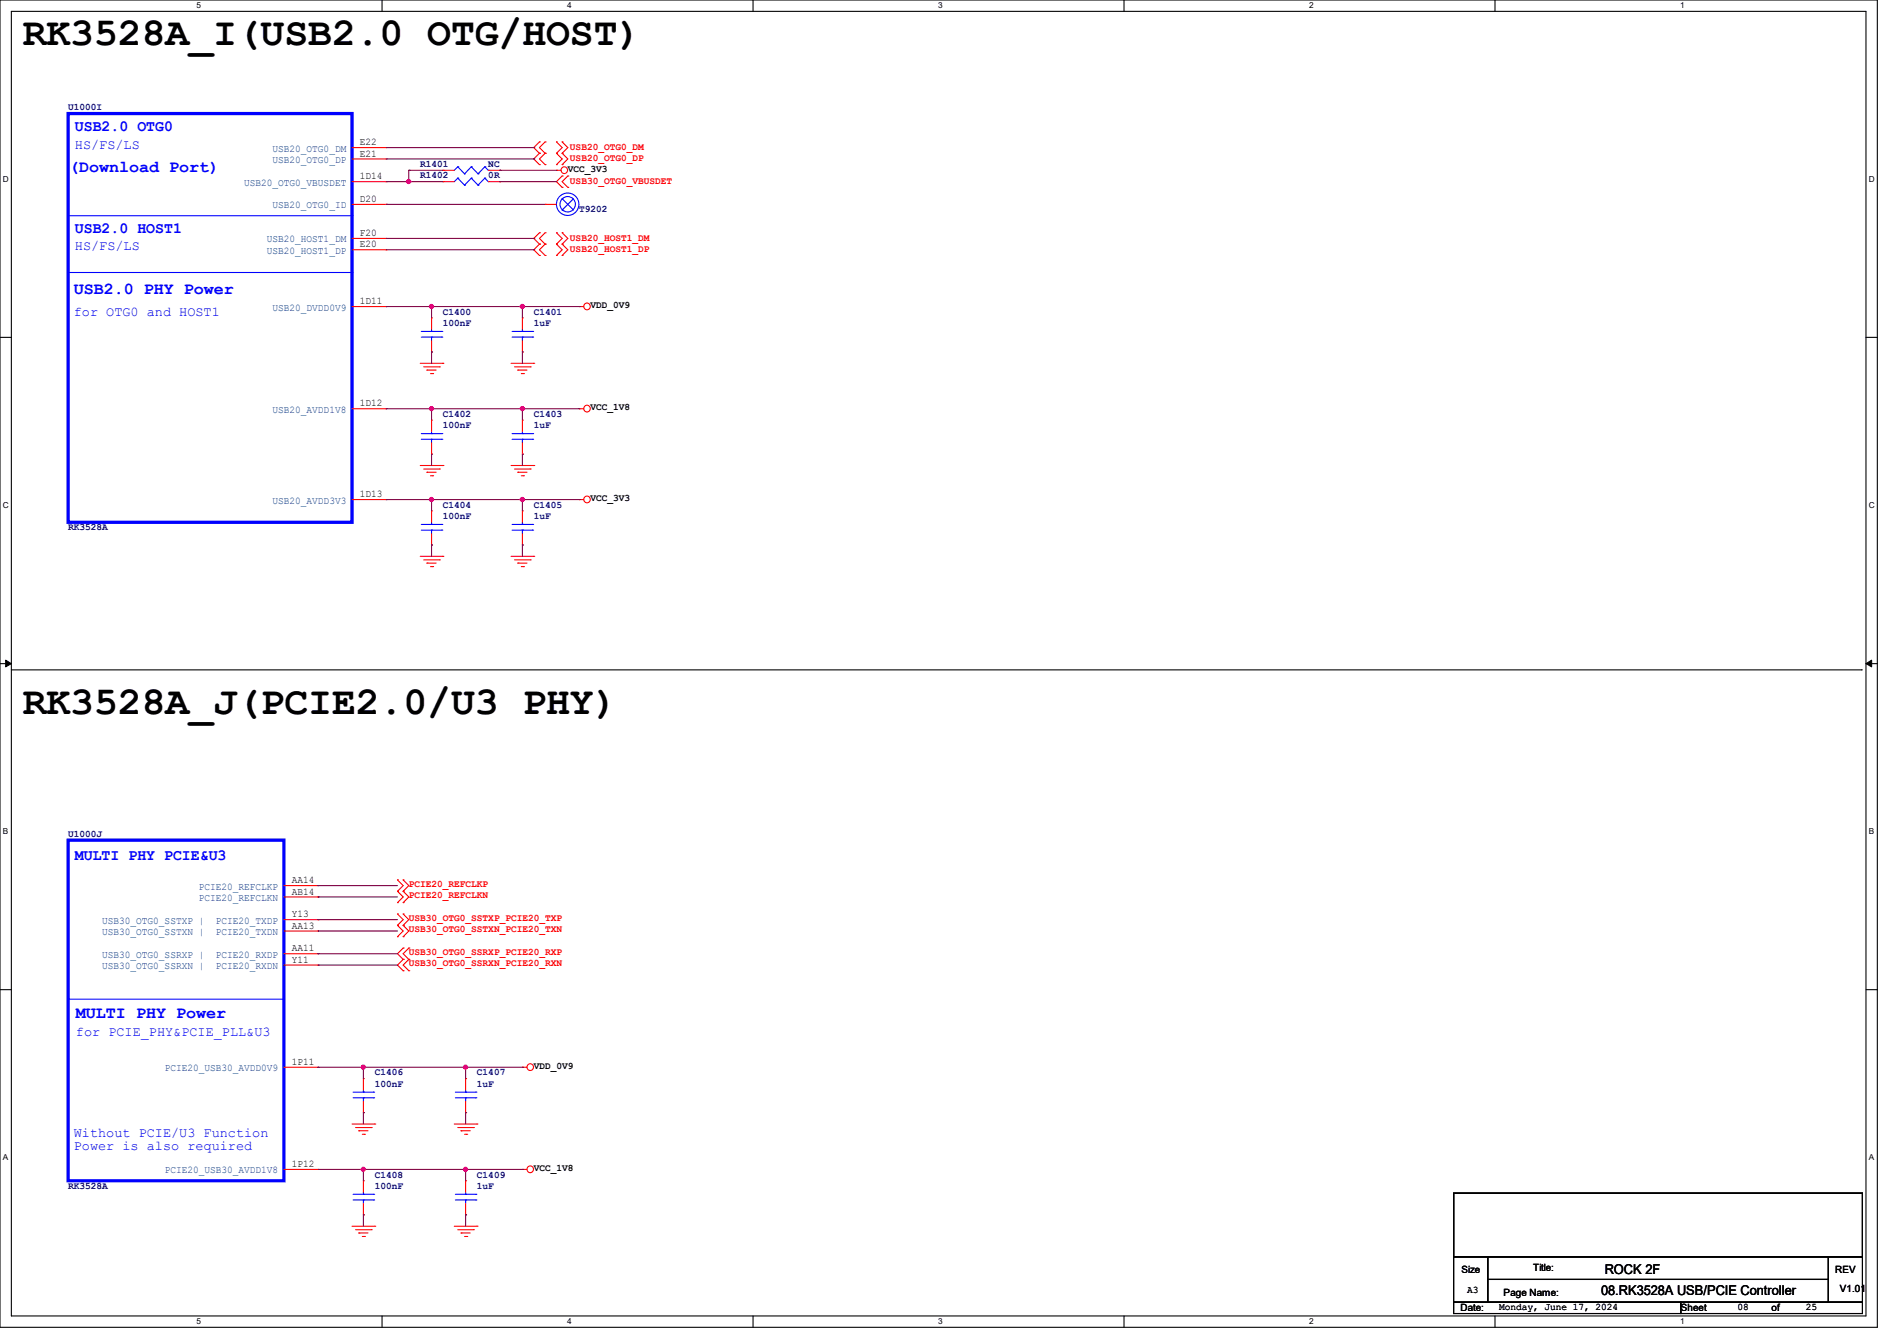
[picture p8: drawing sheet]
<svg xmlns="http://www.w3.org/2000/svg" width="297mm" height="210mm" viewBox="0 0 297 210" stroke-linecap="round" stroke-linejoin="round" font-family="sans-serif">
<g fill="none" stroke="#000" stroke-width=".17">
<path d="M0 0h293.9v207.9h-293.9zM1.8 1.8h290.3v204.3h-290.3zM59.8 0v1.8M117.9 0v1.8M176 0v1.8M234.1 0v1.8M0 52.8h1.8M292.1 52.8h1.8M0 103.9h1.8M1.8 104.9h289.6M291.4 104.9h.1M292.1 103.9h1.8"/>
<path d="M0 155h1.8M292.1 155h1.8M227.6 186.9h64v9.9h-64zM227.6 196.8h5.3v7.1h-5.3zM232.9 196.8h53.4v3.6h-53.4zM286.3 196.8h5.3v7.1h-5.3zM59.8 206.1v1.8M117.9 206.1v1.8M176 206.1v1.8M227.6 203.9h35.5v1.8h-35.5zM232.9 200.4h53.4v3.5h-53.4zM234.1 206.1v1.8"/>
<path d="M263.1 203.9h28.5v1.8h-28.5z"/>
</g>
<path d="M.9 103.4l.9 .5-.9 .5zM292.1 103.9l.9-.5v1z" fill="#000"/>
<path d="M.9 103.4l.9 .5-.9 .5zM292.1 103.9l.9-.5v1z" fill="none" stroke="#000" stroke-width=".16"/>
<g fill="none" stroke="#f00" stroke-width=".17">
<path d="M55.1 23.1h5.4M55.1 24.9h5.4M55.1 28.4h5.4M55.1 37.3h5.4M55.1 39.1h5.4M55.1 32h5.4M60.5 23.1h.1M60.5 24.9h.1M60.5 28.4h.1M60.5 37.3h.1M60.5 39.1h.1M60.5 32h.1"/>
<path d="M69.3 26.7h.1M69.3 28.4h.1M69.3 26.7h1.8M69.3 28.4h1.8M76.5 26.7h1.7M76.5 28.4h1.7M78.2 26.7h.1M78.2 28.4h.1M84.5 22.2h.1M84.5 24h.1M84.5 25.8h.1M84.5 36.5h.1"/>
<path d="M84.5 38.2h.1M84.5 22.2l-.9 .9 .9 .9M84.5 24l-.9 .9 .9 .9M84.5 36.5l-.9 .8 .9 .9M84.5 38.2l-.9 .9 .9 .9M85.3 24h.1M85.3 22.2h.1M85.3 25.8h.1M85.3 38.2h.1M85.3 36.5h.1M85.3 32h.1M85.3 22.2l-.8 .9 .8 .9"/>
<path d="M85.3 24l-.8 .9 .8 .9M85.3 36.5l-.8 .8 .8 .9M85.3 38.2l-.8 .9 .8 .9M85.3 32h1.8M87.1 26.7h.1M87.1 24h.1M87.1 22.2h.1M87.1 25.8h.1M87.1 38.2h.1M87.1 36.5h.1M87.1 26.7h.7M87.1 22.2l.9 .9-.9 .9"/>
<path d="M87.1 24l.9 .9-.9 .9M87.1 36.5l.9 .8-.9 .9M87.1 38.2l.9 .9-.9 .9M88 24h.1M88 22.2h.1M88 25.8h.1M88 38.2h.1M88 36.5h.1M88 27.6h.1M88 29.3h.1M88 22.2l.9 .9-.9 .9M88 27.6l-.9 .8 .9 .9"/>
<path d="M88 24l.9 .9-.9 .9M88 36.5l.9 .8-.9 .9M88 38.2l.9 .9-.9 .9M88.9 29.3h.1M88.9 27.6h.1M88.9 27.6l-.9 .8 .9 .9M55.1 48h5.4M60.5 48h.1M65.8 56.9h3.5M66.3 57.4h2.5M66.8 58h.1M66.8 58h1.5"/>
<path d="M67.4 58.5h.3M67.6 49.8h.1M67.6 55.1h.1M67.6 49.8v1.8M67.6 53.3v1.8M67.7 58.5h.1M68.8 57.4h.1M69.3 56.9h.1M80 56.9h3.6M80.6 57.4h2.4M81.1 58h.1M81.1 58h1.4"/>
<path d="M81.6 58.5h.4M81.8 49.8h.1M81.8 55.1h.1M81.8 49.8v1.8M81.8 53.3v1.8M82 58.5h.1M83 57.4h.1M83.6 56.9h.1M84.5 40h.1M85.3 40h.1M87.1 40h.1M88 40h.1"/>
<path d="M90.7 48h.1M90.7 48h.7M55.1 64h5.4M55.1 78.2h5.4M60.5 78.2h.1M60.5 64h.1M65.8 72.9h3.5M66.3 73.4h2.5M66.8 74h.1M66.8 74h1.5M67.4 74.5h.3M67.6 65.8h.1"/>
<path d="M67.6 71.1h.1M67.6 65.8v1.8M67.6 69.3v1.8M67.7 74.5h.1M68.8 73.4h.1M69.3 72.9h.1M80 72.9h3.6M80.6 73.4h2.4M81.1 74h.1M81.1 74h1.4M81.6 74.5h.4M81.8 65.8h.1"/>
<path d="M81.8 71.1h.1M81.8 65.8v1.8M81.8 69.3v1.8M82 74.5h.1M83 73.4h.1M83.6 72.9h.1M90.7 64h.1M90.7 78.2h.1M90.7 64h.7M90.7 78.2h.7M65.8 87.1h3.5M66.3 87.7h2.5"/>
<path d="M66.8 88.2h.1M66.8 88.2h1.5M67.4 88.7h.3M67.6 80h.1M67.6 85.3h.1M67.6 80v1.8M67.6 83.6v1.7M67.7 88.7h.1M68.8 87.7h.1M69.3 87.1h.1M80 87.1h3.6M80.6 87.7h2.4"/>
<path d="M81.1 88.2h.1M81.1 88.2h1.4M81.6 88.7h.4M81.8 80h.1M81.8 85.3h.1M81.8 80v1.8M81.8 83.6v1.7M82 88.7h.1M83 87.7h.1M83.6 87.1h.1M44.5 138.7h5.3M49.8 138.7h.1"/>
<path d="M62.2 139.6h.1M62.2 137.8h.1M62.2 137.8l.9 .9-.9 .9M62.2 139.6l.9 .9-.9 .9M63.1 139.6h.1M63.1 137.8h.1M63.1 137.8l.9 .9-.9 .9M63.1 139.6l.9 .9-.9 .9M44.5 144h5.3M44.5 145.8h5.3M44.5 149.4h5.3M44.5 151.1h5.3"/>
<path d="M44.5 140.5h5.3M49.8 144h.1M49.8 145.8h.1M49.8 149.4h.1M49.8 151.1h.1M49.8 140.5h.1M62.2 144.9h.1M62.2 143.1h.1M62.2 146.7h.1M62.2 141.4h.1M62.2 143.1l.9 .9-.9 .9M62.2 144.9l.9 .9-.9 .9"/>
<path d="M63.1 144.9h.1M63.1 143.1h.1M63.1 146.7h.1M63.1 148.5h.1M63.1 150.2h.1M63.1 152h.1M63.1 141.4h.1M63.1 143.1l.9 .9-.9 .9M63.1 144.9l.9 .9-.9 .9M63.1 148.5l-.9 .9 .9 .8M63.1 150.2l-.9 .9 .9 .9M64 150.2h.1"/>
<path d="M64 148.5h.1M64 152h.1M64 148.5l-.9 .9 .9 .8M64 150.2l-.9 .9 .9 .9M44.5 167.1h5.3M49.8 167.1h.1M55.1 176h3.6M55.7 176.6h2.4M56.2 177.1h.1M56.2 177.1h1.4M56.7 177.6h.4M56.9 168.9h.1"/>
<path d="M56.9 174.2h.1M56.9 168.9v1.8M56.9 172.5v1.7M57.1 177.6h.1M58.1 176.6h.1M58.7 176h.1M71.1 176h3.6M71.7 176.6h2.4M72.2 177.1h.1M72.2 177.1h1.4M72.7 177.6h.4M72.9 168.9h.1"/>
<path d="M72.9 174.2h.1M72.9 168.9v1.8M72.9 172.5v1.7M73.1 177.6h.1M74.1 176.6h.1M74.7 176h.1M81.8 167.1h.1M81.8 167.1h.7M44.5 183.1h5.3M49.8 183.1h.1M55.1 192h3.6M55.7 192.6h2.4"/>
<path d="M56.2 193.1h.1M56.2 193.1h1.4M56.7 193.6h.4M56.9 184.9h.1M56.9 190.2h.1M56.9 184.9v1.8M56.9 188.5v1.7M57.1 193.6h.1M58.1 192.6h.1M58.7 192h.1M71.1 192h3.6M71.7 192.6h2.4"/>
<path d="M72.2 193.1h.1M72.2 193.1h1.4M72.7 193.6h.4M72.9 184.9h.1M72.9 190.2h.1M72.9 184.9v1.8M72.9 188.5v1.7M73.1 193.6h.1M74.1 192.6h.1M74.7 192h.1M81.8 183.1h.1M81.8 183.1h.7"/>
<circle cx="88.3" cy="26.7" r=".52"/>
<circle cx="91.9" cy="48" r=".52"/>
<circle cx="91.9" cy="64" r=".52"/>
<circle cx="91.9" cy="78.2" r=".52"/>
<circle cx="83" cy="167.1" r=".52"/>
<circle cx="83" cy="183.1" r=".52"/>
</g>
<g fill="none" stroke="#00f" stroke-width=".17">
<path d="M10.7 33.8h44.4M55.1 33.8h.1M71.7 26.1h.1M71.7 27.9h.1M71.7 26.1l-.6 .6M71.7 26.1l1 1.1M71.7 27.9l-.6 .5M71.7 27.9l1 1.1M72.7 27.2h.1M72.7 29h.1M73.8 26.1h.1M73.8 27.9h.1"/>
<path d="M73.8 26.1l-1.1 1.1M73.8 26.1l1 1.1M73.8 27.9l-1.1 1.1M73.8 27.9l1 1.1M74.8 27.2h.1M74.8 29h.1M75.9 26.1h.1M75.9 27.9h.1M75.9 26.1l-1.1 1.1M75.9 26.1l.6 .6M75.9 27.9l-1.1 1.1M75.9 27.9l.6 .5"/>
<path d="M76.5 26.7h.1M76.5 28.4h.1M88 32.9h.1M88 31.1h.1M88 31.1l1.8 1.8M89.8 31.1l-1.8 1.8M10.7 42.7h44.4M55.1 42.7h.1M66 52.8h3.2M66 51.9h3.2M67.6 51.9h.1M67.6 52.8h.1"/>
<path d="M67.6 51.6v.3M67.6 52.8v.5M69.2 52.8h.1M69.2 51.9h.1M80.2 52.8h3.2M80.2 51.9h3.2M81.8 51.9h.1M81.8 52.8h.1M81.8 51.6v.3M81.8 52.8v.5M83.4 52.8h.1M83.4 51.9h.1"/>
<path d="M66 68.8h3.2M66 67.9h3.2M67.6 67.9h.1M67.6 68.8h.1M67.6 67.6v.3M67.6 68.8v.5M69.2 68.8h.1M69.2 67.9h.1M80.2 68.8h3.2M80.2 67.9h3.2M81.8 67.9h.1M81.8 68.8h.1"/>
<path d="M81.8 67.6v.3M81.8 68.8v.5M83.4 68.8h.1M83.4 67.9h.1M66 83h3.2M66 82.1h3.2M67.6 82.1h.1M67.6 83h.1M67.6 81.8v.3M67.6 83v.6M69.2 83h.1M69.2 82.1h.1"/>
<path d="M80.2 83h3.2M80.2 82.1h3.2M81.8 82.1h.1M81.8 83h.1M81.8 81.8v.3M81.8 83v.6M83.4 83h.1M83.4 82.1h.1M10.7 156.5h.1M10.7 156.5h33.8M55.3 171.9h3.2M55.3 171h3.2"/>
<path d="M56.9 171h.1M56.9 171.9h.1M56.9 170.7v.3M56.9 171.9v.6M58.5 171.9h.1M58.5 171h.1M71.3 171.9h3.2M71.3 171h3.2M72.9 171h.1M72.9 171.9h.1M72.9 170.7v.3M72.9 171.9v.6"/>
<path d="M74.5 171.9h.1M74.5 171h.1M55.3 187.9h3.2M55.3 187h3.2M56.9 187h.1M56.9 187.9h.1M56.9 186.7v.3M56.9 187.9v.6M58.5 187.9h.1M58.5 187h.1M71.3 187.9h3.2M71.3 187h3.2"/>
<path d="M72.9 187h.1M72.9 187.9h.1M72.9 186.7v.3M72.9 187.9v.6M74.5 187.9h.1M74.5 187h.1"/>
<circle cx="88.9" cy="32" r="1.76"/>
<circle cx="88.9" cy="32" r="1.21"/>
</g>
<path d="M10.7 17.8h44.4v64h-44.4zM10.7 131.6h33.8v53.3h-33.8z" fill="none" stroke="#00f" stroke-width=".51"/>
<g fill="none" stroke="#7f003f" stroke-width=".17">
<path d="M60.5 23.1h23.1M60.5 24.9h23.1M60.5 37.3h23.1M60.5 39.1h23.1M83.6 23.1h.1M83.6 24.9h.1M83.6 37.3h.1M83.6 39.1h.1M60.5 48h.1M60.5 48h21.3M67.6 48h.1M67.6 48v1.8"/>
<path d="M81.8 48h.1"/>
</g>
<circle cx="67.5" cy="48" r=".32" fill="#f0f"/>
<circle cx="67.5" cy="48" r=".32" fill="none" stroke="#f0f" stroke-width=".17"/>
<circle cx="81.8" cy="48" r=".32" fill="#f0f"/>
<circle cx="81.8" cy="48" r=".32" fill="none" stroke="#f0f" stroke-width=".17"/>
<path d="M67.6 55.1h.1M67.6 55.1v1.8M60.5 64h.1M60.5 64h21.3M67.6 64h.1M67.6 64v1.8M81.8 64h.1" fill="none" stroke="#7f003f" stroke-width=".17"/>
<circle cx="67.5" cy="64" r=".32" fill="#f0f"/>
<circle cx="67.5" cy="64" r=".32" fill="none" stroke="#f0f" stroke-width=".17"/>
<circle cx="81.8" cy="64" r=".32" fill="#f0f"/>
<circle cx="81.8" cy="64" r=".32" fill="none" stroke="#f0f" stroke-width=".17"/>
<path d="M60.5 78.2h.1M60.5 78.2h21.3M67.6 71.1h.1M67.6 78.2h.1M67.6 71.1v1.8M67.6 78.2v1.8M81.8 78.2h.1" fill="none" stroke="#7f003f" stroke-width=".17"/>
<circle cx="67.5" cy="78.2" r=".32" fill="#f0f"/>
<circle cx="67.5" cy="78.2" r=".32" fill="none" stroke="#f0f" stroke-width=".17"/>
<circle cx="81.8" cy="78.2" r=".32" fill="#f0f"/>
<circle cx="81.8" cy="78.2" r=".32" fill="none" stroke="#f0f" stroke-width=".17"/>
<g fill="none" stroke="#7f003f" stroke-width=".17">
<path d="M81.8 55.1h.1M81.8 48h.1M81.8 48v1.8M81.8 55.1v1.8M81.8 48h8.9M90.7 48h.1M81.8 71.1h.1M81.8 64h.1M81.8 78.2h.1M81.8 64v1.8M81.8 71.1v1.8M81.8 78.2v1.8"/>
<path d="M81.8 64h8.9M81.8 78.2h8.9M90.7 64h.1M90.7 78.2h.1M67.6 85.3h.1M67.6 85.3v1.8M81.8 85.3h.1M81.8 85.3v1.8M49.8 167.1h.1M49.8 167.1h7.1"/>
</g>
<circle cx="56.9" cy="167.1" r=".32" fill="#f0f"/>
<circle cx="56.9" cy="167.1" r=".32" fill="none" stroke="#f0f" stroke-width=".17"/>
<path d="M56.9 167.1h.1M56.9 167.1h24.9M56.9 167.1v1.8M72.9 167.1h.1M72.9 167.1v1.8M81.8 167.1h.1" fill="none" stroke="#7f003f" stroke-width=".17"/>
<circle cx="72.9" cy="167.1" r=".32" fill="#f0f"/>
<circle cx="72.9" cy="167.1" r=".32" fill="none" stroke="#f0f" stroke-width=".17"/>
<path d="M56.9 174.2h.1M56.9 174.2v1.8M72.9 174.2h.1M72.9 174.2v1.8M49.8 183.1h7.1M56.9 183.1h.1M72.9 183.1h.1M72.9 183.1v1.8M72.9 183.1h8.9M81.8 183.1h.1" fill="none" stroke="#7f003f" stroke-width=".17"/>
<circle cx="72.9" cy="183.1" r=".32" fill="#f0f"/>
<circle cx="72.9" cy="183.1" r=".32" fill="none" stroke="#f0f" stroke-width=".17"/>
<path d="M56.9 190.2h.1M56.9 183.1h.1M56.9 183.1v1.8M56.9 190.2v1.8M72.9 190.2h.1M72.9 190.2v1.8" fill="none" stroke="#7f003f" stroke-width=".17"/>
<circle cx="56.9" cy="183.1" r=".32" fill="#f0f"/>
<circle cx="56.9" cy="183.1" r=".32" fill="none" stroke="#f0f" stroke-width=".17"/>
<path d="M60.5 28.4h8.8M64 28.4h.1M64 26.7v1.7M78.2 26.7h.1M78.2 26.7h8.9M56.9 183.1h16M72.9 183.1h.1" fill="none" stroke="#7f003f" stroke-width=".17"/>
<circle cx="64" cy="28.4" r=".32" fill="#f0f"/>
<circle cx="64" cy="28.4" r=".32" fill="none" stroke="#f0f" stroke-width=".17"/>
<g fill="none" stroke="#7f003f" stroke-width=".17">
<path d="M60.5 32h.1M60.5 32h24.8M64 26.7h.1M64 26.7h5.3M78.2 28.4h.1M78.2 28.4h8.9M49.8 138.7h.1M49.8 138.7h12.4M49.8 144h.1M49.8 145.8h.1M49.8 149.4h.1M49.8 151.1h.1"/>
<path d="M49.8 140.5h.1M49.8 144h12.4M49.8 145.8h12.4M49.8 149.4h12.4M49.8 151.1h12.4M49.8 140.5h12.4"/>
</g>
<circle cx="67.5" cy="48" r=".32" fill="#f0f"/>
<circle cx="67.5" cy="48" r=".32" fill="none" stroke="#f0f" stroke-width=".17"/>
<circle cx="81.8" cy="48" r=".32" fill="#f0f"/>
<circle cx="81.8" cy="48" r=".32" fill="none" stroke="#f0f" stroke-width=".17"/>
<circle cx="67.5" cy="64" r=".32" fill="#f0f"/>
<circle cx="67.5" cy="64" r=".32" fill="none" stroke="#f0f" stroke-width=".17"/>
<circle cx="81.8" cy="64" r=".32" fill="#f0f"/>
<circle cx="81.8" cy="64" r=".32" fill="none" stroke="#f0f" stroke-width=".17"/>
<circle cx="67.5" cy="78.2" r=".32" fill="#f0f"/>
<circle cx="67.5" cy="78.2" r=".32" fill="none" stroke="#f0f" stroke-width=".17"/>
<circle cx="81.8" cy="78.2" r=".32" fill="#f0f"/>
<circle cx="81.8" cy="78.2" r=".32" fill="none" stroke="#f0f" stroke-width=".17"/>
<circle cx="56.9" cy="167.1" r=".32" fill="#f0f"/>
<circle cx="56.9" cy="167.1" r=".32" fill="none" stroke="#f0f" stroke-width=".17"/>
<circle cx="72.9" cy="167.1" r=".32" fill="#f0f"/>
<circle cx="72.9" cy="167.1" r=".32" fill="none" stroke="#f0f" stroke-width=".17"/>
<circle cx="72.9" cy="183.1" r=".32" fill="#f0f"/>
<circle cx="72.9" cy="183.1" r=".32" fill="none" stroke="#f0f" stroke-width=".17"/>
<circle cx="56.9" cy="183.1" r=".32" fill="#f0f"/>
<circle cx="56.9" cy="183.1" r=".32" fill="none" stroke="#f0f" stroke-width=".17"/>
<circle cx="64" cy="28.4" r=".32" fill="#f0f"/>
<circle cx="64" cy="28.4" r=".32" fill="none" stroke="#f0f" stroke-width=".17"/>
<g font-size="6.2">
<text x="3.6" y="7">RK3528A_I(USB2.0 OTG/HOST)</text>
<text x="3.6" y="111.9">RK3528A_J(PCIE2.0/U3 PHY)</text>
</g>
<g font-size="2.6" fill="#00f">
<text x="10.8" y="26.9">(Download Port)</text>
<text x="11.6" y="46.1">USB2.0 PHY Power</text>
<text x="11.9" y="159.3">MULTI PHY Power</text>
</g>
<g font-size="2.5" fill="#00f">
<text x="11.7" y="20.5">USB2.0 OTG0</text>
<text x="11.7" y="36.5">USB2.0 HOST1</text>
<text x="11.7" y="134.6">MULTI PHY PCIE&amp;U3</text>
</g>
<g font-size="2.1" fill="#00f">
<text x="11.7" y="23.3">HS/FS/LS</text>
<text x="11.7" y="39.2">HS/FS/LS</text>
<text x="11.6" y="49.5">for OTG0 and HOST1</text>
<text x="11.9" y="162.2">for PCIE_PHY&amp;PCIE_PLL&amp;U3</text>
<text x="11.6" y="178">Without PCIE/U3 Function</text>
<text x="11.6" y="180.1">Power is also required</text>
</g>
<g font-size="2.1">
<text x="250.7" y="202.9">08.RK3528A USB/PCIE Controller</text>
<text x="251.2" y="199.5">ROCK 2F</text>
</g>
<g font-size="1.6" fill="#00007f">
<text x="10.7" y="17.3">U1000I</text>
<text x="65.8" y="26.2">R1401</text>
<text x="65.8" y="27.9">R1402</text>
<text x="76.5" y="26.2">NC</text>
<text x="76.5" y="27.9">0R</text>
<text x="90.7" y="33.3">T9202</text>
<text x="69.3" y="49.3">C1400</text>
<text x="69.3" y="51.1">100nF</text>
<text x="83.6" y="49.3">C1401</text>
<text x="83.6" y="51.1">1uF</text>
<text x="69.3" y="65.3">C1402</text>
<text x="83.6" y="65.3">C1403</text>
<text x="69.3" y="67.1">100nF</text>
<text x="83.6" y="67.1">1uF</text>
<text x="10.7" y="83.1">RK3528A</text>
<text x="69.3" y="79.5">C1404</text>
<text x="69.3" y="81.3">100nF</text>
<text x="83.6" y="79.5">C1405</text>
<text x="83.6" y="81.3">1uF</text>
<text x="10.7" y="131.1">U1000J</text>
<text x="58.7" y="168.4">C1406</text>
<text x="58.7" y="170.2">100nF</text>
<text x="74.7" y="168.4">C1407</text>
<text x="74.7" y="170.2">1uF</text>
<text x="58.7" y="184.4">C1408</text>
<text x="74.7" y="184.4">C1409</text>
<text x="10.7" y="186.2">RK3528A</text>
<text x="58.7" y="186.2">100nF</text>
<text x="74.7" y="186.2">1uF</text>
</g>
<g font-size="1.6" fill="#003f7f">
<text x="42.7" y="23.8">USB20_OTG0_DM</text>
<text x="38.2" y="29.1">USB20_OTG0_VBUSDET</text>
<text x="42.7" y="25.5">USB20_OTG0_DP</text>
<text x="42.7" y="32.6">USB20_OTG0_ID</text>
<text x="41.8" y="38">USB20_HOST1_DM</text>
<text x="41.8" y="39.8">USB20_HOST1_DP</text>
<text x="42.7" y="48.6">USB20_DVDD0V9</text>
<text x="42.7" y="64.6">USB20_AVDD1V8</text>
<text x="42.7" y="78.9">USB20_AVDD3V3</text>
<text x="31.1" y="139.3">PCIE20_REFCLKP</text>
<text x="31.1" y="141.1">PCIE20_REFCLKN</text>
<text x="16" y="144.7">USB30_OTG0_SSTXP |</text>
<text x="16" y="146.4">USB30_OTG0_SSTXN |</text>
<text x="16" y="150">USB30_OTG0_SSRXP |</text>
<text x="33.8" y="144.7">PCIE20_TXDP</text>
<text x="33.8" y="146.4">PCIE20_TXDN</text>
<text x="33.8" y="150">PCIE20_RXDP</text>
<text x="16" y="151.8">USB30_OTG0_SSRXN |</text>
<text x="33.8" y="151.8">PCIE20_RXDN</text>
<text x="25.8" y="167.8">PCIE20_USB30_AVDD0V9</text>
<text x="25.8" y="183.8">PCIE20_USB30_AVDD1V8</text>
</g>
<g font-size="1.6">
<text x="56.3" y="22.7">E22</text>
<text x="56.3" y="24.5">E21</text>
<text x="56.3" y="28.1">1D14</text>
<text x="88.9" y="26.9">VCC_3V3</text>
<text x="56.3" y="31.6">D20</text>
<text x="56.3" y="37">F20</text>
<text x="56.3" y="38.7">E20</text>
<text x="56.3" y="47.6">1D11</text>
<text x="92.5" y="48.2">VDD_0V9</text>
<text x="56.3" y="63.6">1D12</text>
<text x="92.5" y="64.2">VCC_1V8</text>
<text x="56.3" y="77.9">1D13</text>
<text x="92.5" y="78.4">VCC_3V3</text>
<text x="45.7" y="143.6">Y13</text>
<text x="45.7" y="138.3">AA14</text>
<text x="45.7" y="140.1">AB14</text>
<text x="45.7" y="145.4">AA13</text>
<text x="45.7" y="149">AA11</text>
<text x="45.7" y="150.8">Y11</text>
<text x="45.7" y="166.8">1P11</text>
<text x="83.6" y="167.3">VDD_0V9</text>
<text x="45.7" y="182.8">1P12</text>
<text x="83.6" y="183.3">VCC_1V8</text>
<text x="228.8" y="199.3">Size</text>
<text x="229.7" y="202.5">A3</text>
<text x="235.4" y="202.9">Page Name:</text>
<text x="240" y="199">Title:</text>
<text x="287.3" y="199.3">REV</text>
<text x="288" y="202.4">V1.01</text>
<text x="228.6" y="205.4">Date:</text>
<text x="234.7" y="205.1">Monday, June 17, 2024</text>
<text x="263.1" y="205.4">Sheet</text>
<text x="272" y="205.1">08</text>
<text x="277.4" y="205.4">of</text>
<text x="282.7" y="205.1">25</text>
</g>
<g font-size="1.6" fill="#f00">
<text x="89.2" y="23.5">USB20_OTG0_DM</text>
<text x="89.2" y="25.3">USB20_OTG0_DP</text>
<text x="89.2" y="28.8">USB30_OTG0_VBUSDET</text>
<text x="89.2" y="37.7">USB20_HOST1_DM</text>
<text x="89.2" y="39.5">USB20_HOST1_DP</text>
<text x="64" y="138.9">PCIE20_REFCLKP</text>
<text x="64" y="140.7">PCIE20_REFCLKN</text>
<text x="64" y="144.2">USB30_OTG0_SSTXP_PCIE20_TXP</text>
<text x="64" y="146">USB30_OTG0_SSTXN_PCIE20_TXN</text>
<text x="64" y="149.6">USB30_OTG0_SSRXP_PCIE20_RXP</text>
<text x="64" y="151.3">USB30_OTG0_SSRXN_PCIE20_RXN</text>
</g>
<g font-size="1.3">
<text x="30.8" y="1.3">5</text>
<text x="88.8" y="1.3">4</text>
<text x="146.9" y="1.3">3</text>
<text x="205" y="1.3">2</text>
<text x="263.1" y="1.3">1</text>
<text x=".5" y="28.4">D</text>
<text x="292.6" y="28.4">D</text>
<text x=".5" y="79.5">C</text>
<text x="292.6" y="79.5">C</text>
<text x=".5" y="130.6">B</text>
<text x="292.6" y="130.6">B</text>
<text x=".5" y="181.7">A</text>
<text x="292.6" y="181.7">A</text>
<text x="30.8" y="207.4">5</text>
<text x="88.8" y="207.4">4</text>
<text x="146.9" y="207.4">3</text>
<text x="205" y="207.4">2</text>
<text x="263.1" y="207.4">1</text>
</g>
</svg>
